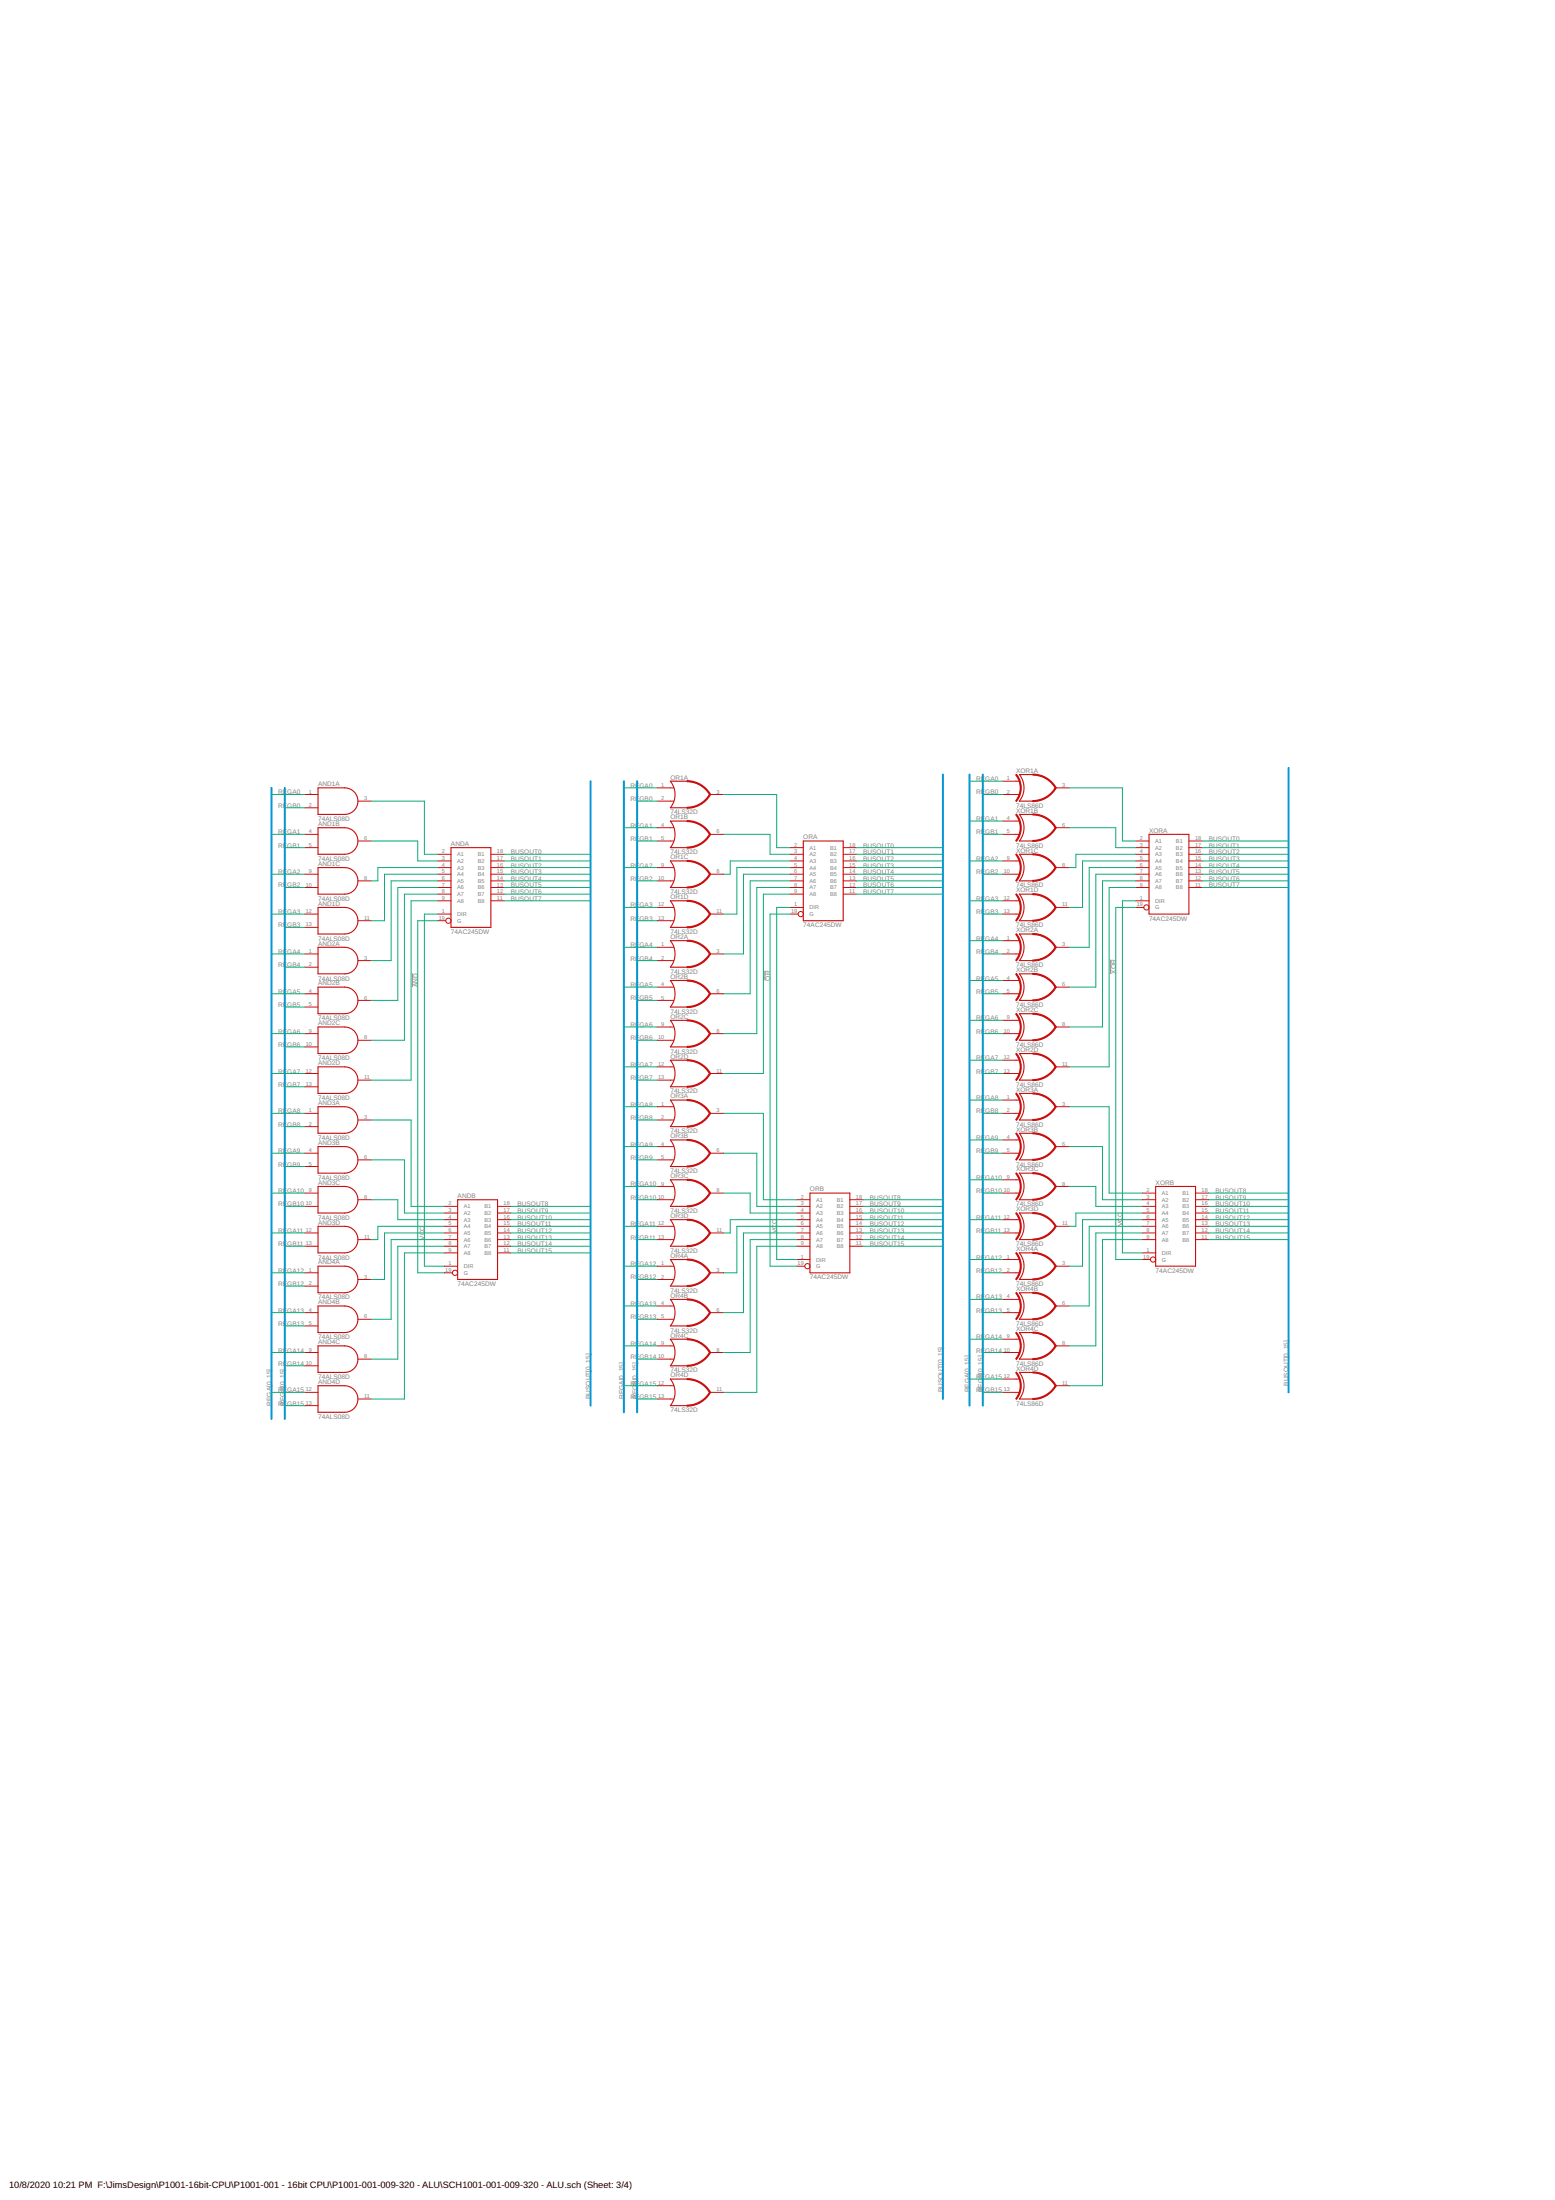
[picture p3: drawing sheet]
<svg xmlns="http://www.w3.org/2000/svg" width="594mm" height="841mm" viewBox="0 0 594 841" stroke-linecap="round" stroke-linejoin="round" font-family="sans-serif">
<path d="M157.6 372.1v5.3M292.2 371.1v3.7M424.3 366.9v5.4" fill="none" stroke="#808080" stroke-width=".38"/>
<g fill="none" stroke="#c90d0c" stroke-width=".42">
<path d="M262.5 298.6h-6.4a8.1 8.1 0 0 1 0 10.2h6.4M394.5 296.1h-5.1a8.1 8.1 0 0 1 0 10.2h5.1M121.5 301.2h10.2a5.1 5.1 0 0 1 5 5.1 5.1 5.1 0 0 1-5 5h-10.2zM121.5 316.4h10.2a5.1 5.1 0 0 1 5 5.1 5.1 5.1 0 0 1-5 5.1h-10.2zM262.5 313.9h-6.4a8.1 8.1 0 0 1 0 10.1h6.4M394.5 311.3h-5.1a8.1 8.1 0 0 1 0 10.2h5.1M439 319h15.2v30.4h-15.2zM121.5 331.7h10.2a5.1 5.1 0 0 1 5 5 5.1 5.1 0 0 1-5 5.1h-10.2zM172.3 324h15.2v30.5h-15.2zM262.5 329.1h-6.4a8.1 8.1 0 0 1 0 10.2h6.4M306.9 321.5h15.2v30.5h-15.2zM394.5 326.6h-5.1a8.1 8.1 0 0 1 0 10.1h5.1"/>
<path d="M121.5 346.9h10.2a5.1 5.1 0 0 1 5 5.1 5.1 5.1 0 0 1-5 5.1h-10.2zM262.5 344.4h-6.4a8.1 8.1 0 0 1 0 10.1h6.4M262.5 359.6h-6.4a8.1 8.1 0 0 1 0 10.1h6.4M394.5 341.8h-5.1a8.1 8.1 0 0 1 0 10.2h5.1M394.5 357.1h-5.1a8.1 8.1 0 0 1 0 10.1h5.1M121.5 362.1h10.2a5.1 5.1 0 0 1 5 5.1 5.1 5.1 0 0 1-5 5.1h-10.2zM121.5 377.4h10.2a5.1 5.1 0 0 1 5 5 5.1 5.1 0 0 1-5 5.1h-10.2zM262.5 374.8h-6.4a8.1 8.1 0 0 1 0 10.2h6.4M394.5 372.3h-5.1a8.1 8.1 0 0 1 0 10.1h5.1M121.5 392.6h10.2a5.1 5.1 0 0 1 5 5.1 5.1 5.1 0 0 1-5 5.1h-10.2zM262.5 390.1h-6.4a8.1 8.1 0 0 1 0 10.1h6.4M394.5 387.5h-5.1a8.1 8.1 0 0 1 0 10.2h5.1"/>
<path d="M121.5 407.8h10.2a5.1 5.1 0 0 1 5 5.1 5.1 5.1 0 0 1-5 5.1h-10.2zM262.5 405.3h-6.4a8.1 8.1 0 0 1 0 10.2h6.4M394.5 402.8h-5.1a8.1 8.1 0 0 1 0 10.1h5.1M394.5 418h-5.1a8.1 8.1 0 0 1 0 10.2h5.1M121.5 423.1h10.2a5.1 5.1 0 0 1 5 5.1 5.1 5.1 0 0 1-5 5h-10.2zM121.5 438.3h10.2a5.1 5.1 0 0 1 5 5.1 5.1 5.1 0 0 1-5 5.1h-10.2zM262.5 420.5h-6.4a8.1 8.1 0 0 1 0 10.2h6.4M262.5 435.8h-6.4a8.1 8.1 0 0 1 0 10.1h6.4M394.5 433.2h-5.1a8.1 8.1 0 0 1 0 10.2h5.1M121.5 453.6h10.2a5.1 5.1 0 0 1 5 5 5.1 5.1 0 0 1-5 5.1h-10.2zM174.8 458.6h15.3v30.5h-15.3zM262.5 451h-6.4a8.1 8.1 0 0 1 0 10.2h6.4"/>
<path d="M309.4 456.1h15.3v30.5h-15.3zM394.5 448.5h-5.1a8.1 8.1 0 0 1 0 10.1h5.1M441.5 453.6h15.3v30.4h-15.3zM121.5 468.8h10.2a5.1 5.1 0 0 1 5 5.1 5.1 5.1 0 0 1-5 5.1h-10.2zM262.5 466.3h-6.4a8.1 8.1 0 0 1 0 10.1h6.4M394.5 463.7h-5.1a8.1 8.1 0 0 1 0 10.2h5.1M394.5 479h-5.1a8.1 8.1 0 0 1 0 10.1h5.1M121.5 484h10.2a5.1 5.1 0 0 1 5 5.1 5.1 5.1 0 0 1-5 5.1h-10.2zM121.5 499.3h10.2a5.1 5.1 0 0 1 5 5 5.1 5.1 0 0 1-5 5.1h-10.2zM262.5 481.5h-6.4a8.1 8.1 0 0 1 0 10.2h6.4M262.5 496.7h-6.4a8.1 8.1 0 0 1 0 10.2h6.4M394.5 494.2h-5.1a8.1 8.1 0 0 1 0 10.1h5.1"/>
<path d="M121.5 514.5h10.2a5.1 5.1 0 0 1 5 5.1 5.1 5.1 0 0 1-5 5.1h-10.2zM262.5 512h-6.4a8.1 8.1 0 0 1 0 10.1h6.4M394.5 509.4h-5.1a8.1 8.1 0 0 1 0 10.2h5.1M121.5 529.7h10.2a5.1 5.1 0 0 1 5 5.1 5.1 5.1 0 0 1-5 5.1h-10.2zM262.5 527.2h-6.4a8.1 8.1 0 0 1 0 10.2h6.4M394.5 524.7h-5.1a8.1 8.1 0 0 1 0 10.1h5.1"/>
</g>
<g fill="none" stroke="#c90d0c" stroke-width=".38">
<path d="M383.1 298.6h6.3M116.4 303.7h5.1M116.4 308.8h5.1M116.4 319h5.1M136.7 306.3h5.1M251 306.3h6.4M251 301.2h6.4M251 316.4h6.4M271.4 303.7h5M271.4 319h5M383.1 303.7h6.3M383.1 319h6.3"/>
<path d="M383.1 313.9h6.3M403.4 301.2h5.1M403.4 316.4h5.1M116.4 324h5.1M116.4 334.2h5.1M116.4 339.3h5.1M136.7 321.5h5.1M136.7 336.7h5.1M167.2 334.2h5.1M167.2 339.3h5.1M167.2 336.7h5.1M167.2 326.6h5.1"/>
<path d="M167.2 329.1h5.1M167.2 331.7h5.1M187.5 334.2h5.1M187.5 339.3h5.1M187.5 336.7h5.1M187.5 326.6h5.1M187.5 329.1h5.1M187.5 331.7h5.1M251 321.5h6.4M251 336.7h6.4M251 331.7h6.4M271.4 334.2h5"/>
<path d="M301.8 324h5.1M301.8 334.2h5.1M301.8 339.3h5.1M301.8 336.7h5.1M301.8 326.6h5.1M301.8 329.1h5.1M301.8 331.7h5.1M322.1 324h5.1M322.1 334.2h5.1M322.1 339.3h5.1M322.1 336.7h5.1M322.1 326.6h5.1"/>
<path d="M322.1 329.1h5.1M322.1 331.7h5.1M383.1 334.2h6.3M383.1 329.1h6.3M403.4 331.7h5.1M433.9 324h5.1M433.9 321.5h5.1M433.9 334.2h5.1M433.9 339.3h5.1M433.9 336.7h5.1M433.9 326.6h5.1M433.9 329.1h5.1"/>
<path d="M433.9 331.7h5.1M454.2 324h5.1M454.2 321.5h5.1M454.2 334.2h5.1M454.2 339.3h5.1M454.2 336.7h5.1M454.2 326.6h5.1M454.2 329.1h5.1M454.2 331.7h5.1M116.4 349.4h5.1M116.4 354.5h5.1M136.7 352h5.1"/>
<path d="M167.2 349.4h5.1M167.2 352h3.1M167.2 341.8h5.1M167.2 344.4h5.1M187.5 341.8h5.1M187.5 344.4h5.1M251 352h6.4M251 346.9h6.4M271.4 349.4h5M301.8 349.4h3.1M301.8 341.8h5.1M301.8 346.9h5.1"/>
<path d="M322.1 341.8h5.1M383.1 349.4h6.3M383.1 344.4h6.3M383.1 359.6h6.3M403.4 346.9h5.1M433.9 344.4h5.1M433.9 346.9h3.1M116.4 364.7h5.1M116.4 369.7h5.1M116.4 379.9h5.1M136.7 367.2h5.1M251 367.2h6.4"/>
<path d="M251 362.1h6.4M251 377.4h6.4M271.4 364.7h5M271.4 379.9h5M383.1 364.7h6.3M383.1 379.9h6.3M383.1 374.8h6.3M403.4 362.1h5.1M403.4 377.4h5.1M116.4 385h5.1M116.4 395.1h5.1M136.7 382.4h5.1"/>
<path d="M136.7 397.7h5.1M251 382.4h6.4M251 397.7h6.4M251 392.6h6.4M271.4 395.1h5M383.1 395.1h6.3M383.1 390.1h6.3M403.4 392.6h5.1M116.4 400.2h5.1M116.4 410.4h5.1M116.4 415.5h5.1M136.7 412.9h5.1"/>
<path d="M251 412.9h6.4M251 407.8h6.4M271.4 410.4h5M383.1 410.4h6.3M383.1 405.3h6.3M403.4 407.8h5.1M116.4 425.6h5.1M116.4 430.7h5.1M136.7 428.2h5.1M251 428.2h6.4M251 423.1h6.4M251 438.3h6.4"/>
<path d="M271.4 425.6h5M383.1 425.6h6.3M383.1 420.5h6.3M383.1 435.8h6.3M403.4 423.1h5.1M403.4 438.3h5.1M116.4 440.9h5.1M116.4 445.9h5.1M116.4 456.1h5.1M136.7 443.4h5.1M136.7 458.6h5.1M251 443.4h6.4"/>
<path d="M251 458.6h6.4M251 453.6h6.4M271.4 440.9h5M271.4 456.1h5M304.4 458.6h5M324.7 458.6h5.1M383.1 440.9h6.3M383.1 456.1h6.3M383.1 451h6.3M403.4 453.6h5.1M436.4 456.1h5.1M436.4 458.6h5.1"/>
<path d="M456.8 456.1h5M456.8 458.6h5M116.4 461.2h5.1M116.4 471.3h5.1M116.4 476.4h5.1M136.7 473.9h5.1M169.8 461.2h5M169.8 471.3h5M169.8 476.4h5M169.8 473.9h5M169.8 463.7h5M169.8 466.3h5"/>
<path d="M169.8 468.8h5M169.8 479h5M190.1 461.2h5.1M190.1 471.3h5.1M190.1 476.4h5.1M190.1 473.9h5.1M190.1 463.7h5.1M190.1 466.3h5.1M190.1 468.8h5.1M190.1 479h5.1M251 473.9h6.4M251 468.8h6.4"/>
<path d="M271.4 471.3h5M304.4 461.2h5M304.4 471.3h5M304.4 476.4h5M304.4 473.9h5M304.4 463.7h5M304.4 466.3h5M304.4 468.8h5M324.7 461.2h5.1M324.7 471.3h5.1M324.7 476.4h5.1M324.7 473.9h5.1"/>
<path d="M324.7 463.7h5.1M324.7 466.3h5.1M324.7 468.8h5.1M383.1 471.3h6.3M383.1 466.3h6.3M403.4 468.8h5.1M436.4 461.2h5.1M436.4 471.3h5.1M436.4 473.9h5.1M436.4 463.7h5.1M436.4 466.3h5.1M436.4 468.8h5.1"/>
<path d="M436.4 479h5.1M456.8 461.2h5M456.8 471.3h5M456.8 473.9h5M456.8 463.7h5M456.8 466.3h5M456.8 468.8h5M116.4 486.6h5.1M116.4 491.7h5.1M136.7 489.1h5.1M169.8 486.6h3M169.8 484h5"/>
<path d="M251 489.1h6.4M251 484h6.4M251 499.3h6.4M271.4 486.6h5M304.4 484h3.1M304.4 481.5h5M383.1 486.6h6.3M383.1 481.5h6.3M383.1 496.7h6.3M403.4 484h5.1M403.4 499.3h5.1M436.4 481.5h3.1"/>
<path d="M116.4 501.8h5.1M116.4 506.9h5.1M116.4 517h5.1M136.7 504.3h5.1M136.7 519.6h5.1M251 504.3h6.4M251 519.6h6.4M251 514.5h6.4M271.4 501.8h5M271.4 517h5M383.1 501.8h6.3M383.1 517h6.3"/>
<path d="M383.1 512h6.3M403.4 514.5h5.1M116.4 522.1h5.1M116.4 532.3h5.1M116.4 537.4h5.1M136.7 534.8h5.1M251 534.8h6.4M251 529.7h6.4M271.4 532.3h5M383.1 532.3h6.3M383.1 527.2h6.3M403.4 529.7h5.1"/>
<circle cx="171.3" cy="352" r=".99"/>
<circle cx="305.9" cy="349.4" r=".99"/>
<circle cx="438" cy="346.9" r=".99"/>
<circle cx="173.8" cy="486.6" r=".99"/>
<circle cx="308.5" cy="484" r=".99"/>
<circle cx="440.5" cy="481.5" r=".99"/>
</g>
<g fill="#c90d0c" stroke="#c90d0c" stroke-width=".38">
<path d="M262.5 308.6a10 10 0 0 0 8.6-5l.3 .2a10.2 10.2 0 0 1-8.9 5.2z" fill-rule="evenodd"/>
<path d="M262.5 298.4a10.3 10.3 0 0 1 8.9 5.3l-.3 .2a10 10 0 0 0-8.6-5z" fill-rule="evenodd"/>
<path d="M262.5 323.8a10 10 0 0 0 8.6-5l.3 .2a10.2 10.2 0 0 1-8.9 5.2z" fill-rule="evenodd"/>
<path d="M262.5 313.7a10.3 10.3 0 0 1 8.9 5.2l-.3 .2a10 10 0 0 0-8.6-5z" fill-rule="evenodd"/>
<path d="M262.5 339.1a10 10 0 0 0 8.6-5l.3 .1a10.2 10.2 0 0 1-8.9 5.3z" fill-rule="evenodd"/>
<path d="M262.5 328.9a10.2 10.2 0 0 1 8.9 5.2l-.3 .2a10 10 0 0 0-8.6-5z" fill-rule="evenodd"/>
<path d="M262.5 354.3a9.9 9.9 0 0 0 8.6-5l.3 .2a10.4 10.4 0 0 1-8.9 5.2z" fill-rule="evenodd"/>
<path d="M262.5 344.2a10.2 10.2 0 0 1 8.9 5.2l-.3 .2a10 10 0 0 0-8.6-5z" fill-rule="evenodd"/>
<path d="M262.5 369.5a10 10 0 0 0 8.6-5l.3 .2a10.4 10.4 0 0 1-8.9 5.3z" fill-rule="evenodd"/>
<path d="M262.5 359.4a10.2 10.2 0 0 1 8.9 5.2l-.3 .2a10 10 0 0 0-8.6-5z" fill-rule="evenodd"/>
<path d="M262.5 384.8a10 10 0 0 0 8.6-5l.3 .2a10.3 10.3 0 0 1-8.9 5.2z" fill-rule="evenodd"/>
<path d="M262.5 374.6a10.3 10.3 0 0 1 8.9 5.3l-.3 .2a9.9 9.9 0 0 0-8.6-5z" fill-rule="evenodd"/>
<path d="M262.5 400a10 10 0 0 0 8.6-5l.3 .2a10.3 10.3 0 0 1-8.9 5.2z" fill-rule="evenodd"/>
<path d="M262.5 389.9a10.3 10.3 0 0 1 8.9 5.2l-.3 .2a9.9 9.9 0 0 0-8.6-5z" fill-rule="evenodd"/>
<path d="M262.5 415.2a10 10 0 0 0 8.6-5l.3 .2a10.3 10.3 0 0 1-8.9 5.2z" fill-rule="evenodd"/>
<path d="M262.5 405.1a10.3 10.3 0 0 1 8.9 5.2l-.3 .2a10 10 0 0 0-8.6-5z" fill-rule="evenodd"/>
<path d="M262.5 430.5a10 10 0 0 0 8.6-5l.3 .2a10.2 10.2 0 0 1-8.9 5.2z" fill-rule="evenodd"/>
<path d="M262.5 420.3a10.3 10.3 0 0 1 8.9 5.3l-.3 .2a10 10 0 0 0-8.6-5z" fill-rule="evenodd"/>
<path d="M262.5 445.7a10 10 0 0 0 8.6-5l.3 .2a10.2 10.2 0 0 1-8.9 5.2z" fill-rule="evenodd"/>
<path d="M262.5 435.6a10.3 10.3 0 0 1 8.9 5.2l-.3 .2a10 10 0 0 0-8.6-5z" fill-rule="evenodd"/>
<path d="M262.5 461a10 10 0 0 0 8.6-5l.3 .1a10.2 10.2 0 0 1-8.9 5.3z" fill-rule="evenodd"/>
<path d="M262.5 450.8a10.2 10.2 0 0 1 8.9 5.2l-.3 .2a10 10 0 0 0-8.6-5z" fill-rule="evenodd"/>
<path d="M262.5 476.2a9.9 9.9 0 0 0 8.6-5l.3 .2a10.4 10.4 0 0 1-8.9 5.2z" fill-rule="evenodd"/>
<path d="M262.5 466.1a10.2 10.2 0 0 1 8.9 5.2l-.3 .2a10 10 0 0 0-8.6-5z" fill-rule="evenodd"/>
<path d="M262.5 491.4a9.9 9.9 0 0 0 8.6-5l.3 .2a10.4 10.4 0 0 1-8.9 5.2z" fill-rule="evenodd"/>
<path d="M262.5 481.3a10.2 10.2 0 0 1 8.9 5.2l-.3 .2a10 10 0 0 0-8.6-5z" fill-rule="evenodd"/>
<path d="M262.5 506.7a10 10 0 0 0 8.6-5.1l.3 .3a10.3 10.3 0 0 1-8.9 5.2z" fill-rule="evenodd"/>
<path d="M262.5 496.5a10.3 10.3 0 0 1 8.9 5.3l-.3 .2a9.9 9.9 0 0 0-8.6-5z" fill-rule="evenodd"/>
<path d="M262.5 521.9a10 10 0 0 0 8.6-5l.3 .2a10.3 10.3 0 0 1-8.9 5.2z" fill-rule="evenodd"/>
<path d="M262.5 511.8a10.3 10.3 0 0 1 8.9 5.2l-.3 .2a9.9 9.9 0 0 0-8.6-5z" fill-rule="evenodd"/>
<path d="M262.5 537.1a10 10 0 0 0 8.6-5l.3 .2a10.3 10.3 0 0 1-8.9 5.2z" fill-rule="evenodd"/>
<path d="M262.5 527a10.3 10.3 0 0 1 8.9 5.2l-.3 .2a10 10 0 0 0-8.6-5z" fill-rule="evenodd"/>
<path d="M394.5 306a10 10 0 0 0 8.7-5l.3 .2a10.2 10.2 0 0 1-9 5.3z" fill-rule="evenodd"/>
<path d="M394.5 295.9a10.3 10.3 0 0 1 9 5.2l-.3 .2a10 10 0 0 0-8.7-5z" fill-rule="evenodd"/>
<path d="M388 296.2l.3-.2a8.3 8.3 0 0 1 0 10.4l-.3-.3a7.9 7.9 0 0 0 0-9.9z" fill-rule="evenodd"/>
<path d="M394.5 321.3a10 10 0 0 0 8.7-5l.3 .2a10.2 10.2 0 0 1-9 5.2z" fill-rule="evenodd"/>
<path d="M394.5 311.1a10.3 10.3 0 0 1 9 5.3l-.3 .2a10 10 0 0 0-8.7-5z" fill-rule="evenodd"/>
<path d="M388 311.5l.3-.3a8.3 8.3 0 0 1 0 10.4l-.3-.2a7.9 7.9 0 0 0 0-9.9z" fill-rule="evenodd"/>
<path d="M394.5 336.5a10 10 0 0 0 8.7-5l.3 .2a10.2 10.2 0 0 1-9 5.2z" fill-rule="evenodd"/>
<path d="M394.5 326.4a10.2 10.2 0 0 1 9 5.2l-.3 .2a10 10 0 0 0-8.7-5z" fill-rule="evenodd"/>
<path d="M388 326.7l.3-.2a8.3 8.3 0 0 1 0 10.4l-.3-.3a7.9 7.9 0 0 0 0-9.9z" fill-rule="evenodd"/>
<path d="M394.5 351.7a9.9 9.9 0 0 0 8.7-4.9l.3 .1a10.4 10.4 0 0 1-9 5.3z" fill-rule="evenodd"/>
<path d="M394.5 341.6a10.2 10.2 0 0 1 9 5.2l-.3 .2a10 10 0 0 0-8.7-5z" fill-rule="evenodd"/>
<path d="M388 341.9l.3-.2a8.3 8.3 0 0 1 0 10.4l-.3-.2a7.9 7.9 0 0 0 0-10z" fill-rule="evenodd"/>
<path d="M394.5 367a9.9 9.9 0 0 0 8.7-5l.3 .2a10.4 10.4 0 0 1-9 5.2z" fill-rule="evenodd"/>
<path d="M394.5 356.9a10.2 10.2 0 0 1 9 5.2l-.3 .2a10 10 0 0 0-8.7-5z" fill-rule="evenodd"/>
<path d="M388 357.2l.3-.3a8.3 8.3 0 0 1 0 10.4l-.3-.2a7.9 7.9 0 0 0 0-9.9z" fill-rule="evenodd"/>
<path d="M394.5 382.2a10 10 0 0 0 8.7-5l.3 .2a10.3 10.3 0 0 1-9 5.2z" fill-rule="evenodd"/>
<path d="M394.5 372.1a10.3 10.3 0 0 1 9 5.2l-.3 .2a9.9 9.9 0 0 0-8.7-5z" fill-rule="evenodd"/>
<path d="M388 372.4l.3-.2a8.3 8.3 0 0 1 0 10.4l-.3-.3a7.9 7.9 0 0 0 0-9.9z" fill-rule="evenodd"/>
<path d="M394.5 397.5a10 10 0 0 0 8.7-5l.3 .2a10.3 10.3 0 0 1-9 5.2z" fill-rule="evenodd"/>
<path d="M394.5 387.3a10.3 10.3 0 0 1 9 5.3l-.3 .1a9.9 9.9 0 0 0-8.7-4.9z" fill-rule="evenodd"/>
<path d="M388 387.6l.3-.2a8.3 8.3 0 0 1 0 10.4l-.3-.2a7.9 7.9 0 0 0 0-10z" fill-rule="evenodd"/>
<path d="M394.5 412.7a10 10 0 0 0 8.7-5l.3 .2a10.3 10.3 0 0 1-9 5.2z" fill-rule="evenodd"/>
<path d="M394.5 402.6a10.3 10.3 0 0 1 9 5.2l-.3 .2a10 10 0 0 0-8.7-5z" fill-rule="evenodd"/>
<path d="M388 402.9l.3-.3a8.3 8.3 0 0 1 0 10.4l-.3-.2a7.9 7.9 0 0 0 0-9.9z" fill-rule="evenodd"/>
<path d="M394.5 427.9a10 10 0 0 0 8.7-5l.3 .2a10.2 10.2 0 0 1-9 5.2z" fill-rule="evenodd"/>
<path d="M394.5 417.8a10.3 10.3 0 0 1 9 5.2l-.3 .2a10 10 0 0 0-8.7-5z" fill-rule="evenodd"/>
<path d="M388 418.1l.3-.2a8.3 8.3 0 0 1 0 10.4l-.3-.3a7.9 7.9 0 0 0 0-9.9z" fill-rule="evenodd"/>
<path d="M394.5 443.2a10 10 0 0 0 8.7-5l.3 .2a10.2 10.2 0 0 1-9 5.2z" fill-rule="evenodd"/>
<path d="M394.5 433a10.3 10.3 0 0 1 9 5.3l-.3 .2a10 10 0 0 0-8.7-5z" fill-rule="evenodd"/>
<path d="M388 433.4l.3-.3a8.3 8.3 0 0 1 0 10.4l-.3-.2a7.9 7.9 0 0 0 0-9.9z" fill-rule="evenodd"/>
<path d="M394.5 458.4a10 10 0 0 0 8.7-5l.3 .2a10.2 10.2 0 0 1-9 5.2z" fill-rule="evenodd"/>
<path d="M394.5 448.3a10.3 10.3 0 0 1 9 5.2l-.3 .2a10 10 0 0 0-8.7-5z" fill-rule="evenodd"/>
<path d="M388 448.6l.3-.2a8.3 8.3 0 0 1 0 10.4l-.3-.3a7.9 7.9 0 0 0 0-9.9z" fill-rule="evenodd"/>
<path d="M394.5 473.7a10 10 0 0 0 8.7-5l.3 .1a10.2 10.2 0 0 1-9 5.3z" fill-rule="evenodd"/>
<path d="M394.5 463.5a10.2 10.2 0 0 1 9 5.2l-.3 .2a10 10 0 0 0-8.7-5z" fill-rule="evenodd"/>
<path d="M388 463.8l.3-.2a8.3 8.3 0 0 1 0 10.4l-.3-.2a7.9 7.9 0 0 0 0-10z" fill-rule="evenodd"/>
<path d="M394.5 488.9a9.9 9.9 0 0 0 8.7-5l.3 .2a10.4 10.4 0 0 1-9 5.2z" fill-rule="evenodd"/>
<path d="M394.5 478.8a10.2 10.2 0 0 1 9 5.2l-.3 .2a10 10 0 0 0-8.7-5z" fill-rule="evenodd"/>
<path d="M388 479.1l.3-.3a8.3 8.3 0 0 1 0 10.4l-.3-.2a7.9 7.9 0 0 0 0-9.9z" fill-rule="evenodd"/>
<path d="M394.5 504.1a10 10 0 0 0 8.7-5l.3 .2a10.3 10.3 0 0 1-9 5.2z" fill-rule="evenodd"/>
<path d="M394.5 494a10.2 10.2 0 0 1 9 5.2l-.3 .2a10 10 0 0 0-8.7-5z" fill-rule="evenodd"/>
<path d="M388 494.3l.3-.2a8.3 8.3 0 0 1 0 10.4l-.3-.3a7.9 7.9 0 0 0 0-9.9z" fill-rule="evenodd"/>
<path d="M394.5 519.4a10 10 0 0 0 8.7-5.1l.3 .3a10.3 10.3 0 0 1-9 5.2z" fill-rule="evenodd"/>
<path d="M394.5 509.2a10.3 10.3 0 0 1 9 5.3l-.3 .2a9.9 9.9 0 0 0-8.7-5z" fill-rule="evenodd"/>
<path d="M388 509.5l.3-.2a8.3 8.3 0 0 1 0 10.4l-.3-.2a7.9 7.9 0 0 0 0-10z" fill-rule="evenodd"/>
<path d="M394.5 534.6a10 10 0 0 0 8.7-5l.3 .2a10.3 10.3 0 0 1-9 5.2z" fill-rule="evenodd"/>
<path d="M394.5 524.5a10.3 10.3 0 0 1 9 5.2l-.3 .2a10 10 0 0 0-8.7-5z" fill-rule="evenodd"/>
<path d="M388 524.8l.3-.3a8.3 8.3 0 0 1 0 10.4l-.3-.2a7.9 7.9 0 0 0 0-9.9z" fill-rule="evenodd"/>
</g>
<path d="M225.6 298.6v238.8M238.3 298.6v241.3M243.4 298.6v241.3M360.2 296.1v238.7M370.4 296.1v241.3M375.5 296.1v241.3M492.3 293.6v238.7M103.7 301.2v241.2M108.8 301.2v241.2" fill="none" stroke="#0696d7" stroke-width=".76"/>
<g fill="none" stroke="#0dab76" stroke-width=".38">
<path d="M370.4 298.6h12.7M103.7 303.7h12.7M103.7 319h12.7M108.8 308.8h7.6M141.8 306.3h20.3v20.3h5.1M238.3 301.2h12.7M238.3 316.4h12.7M243.4 306.3h7.6M276.4 303.7h20.3v20.3h5.1M276.4 319h17.8v7.6h7.6M370.4 313.9h12.7M375.5 303.7h7.6"/>
<path d="M375.5 319h7.6M408.5 301.2h20.3v20.3h5.1M408.5 316.4h17.8v7.6h7.6M103.7 334.2h12.7M108.8 324h7.6M108.8 339.3h7.6M141.8 321.5h17.8v7.6h7.6M167.2 334.2h-20.3v17.8h-5.1M167.2 331.7h-22.8v5h-2.6M167.2 339.3h-15.2v43.1h-10.2M167.2 336.7h-17.8v30.5h-7.6M192.6 334.2h33"/>
<path d="M192.6 331.7h33M192.6 329.1h33M192.6 339.3h33M192.6 336.7h33M192.6 326.6h33M238.3 331.7h12.7M243.4 321.5h7.6M243.4 336.7h7.6M301.8 329.1h-22.8v5.1h-2.6M301.8 334.2h-17.7v30.5h-7.7M301.8 331.7h-20.3v17.7h-5.1M301.8 339.3h-12.7v55.8h-12.7"/>
<path d="M301.8 336.7h-15.2v43.2h-10.2M327.2 324h33M327.2 334.2h33M327.2 331.7h33M327.2 329.1h33M327.2 339.3h33M327.2 336.7h33M327.2 326.6h33M370.4 329.1h12.7M375.5 334.2h7.6M433.9 334.2h-15.2v43.2h-10.2M433.9 326.6h-22.9v5.1h-2.5"/>
<path d="M433.9 331.7h-17.8v30.4h-7.6M433.9 329.1h-20.3v17.8h-5.1M433.9 339.3h-10.2v68.5h-15.2M433.9 336.7h-12.7v55.9h-12.7M459.3 324h33M459.3 321.5h33M459.3 334.2h33M459.3 331.7h33M459.3 329.1h33M459.3 339.3h33M459.3 336.7h33M459.3 326.6h33"/>
<path d="M103.7 349.4h12.7M108.8 354.5h7.6M167.2 349.4h-5.1v134.6h7.7M167.2 344.4h-10.1v68.5h-15.3M167.2 352h-7.6v134.6h10.2M167.2 341.8h-12.7v55.9h-12.7M192.6 344.4h33M192.6 341.8h33M238.3 346.9h12.7M243.4 352h7.6M301.8 349.4h-7.6v134.6h10.2M301.8 346.9h-5.1v134.6h7.7"/>
<path d="M301.8 341.8h-10.1v68.6h-15.3M327.2 341.8h33M370.4 344.4h12.7M370.4 359.6h12.7M375.5 349.4h7.6M433.9 346.9h-7.6v134.6h10.1M433.9 344.4h-5.1v134.6h7.6M103.7 364.7h12.7M103.7 379.9h12.7M108.8 369.7h7.6M238.3 362.1h12.7M238.3 377.4h12.7"/>
<path d="M243.4 367.2h7.6M370.4 374.8h12.7M375.5 364.7h7.6M375.5 379.9h7.6M103.7 395.1h12.7M108.8 385h7.6M238.3 392.6h12.7M243.4 382.4h7.6M243.4 397.7h7.6M370.4 390.1h12.7M375.5 395.1h7.6M103.7 410.4h12.7"/>
<path d="M108.8 400.2h7.6M108.8 415.5h7.6M238.3 407.8h12.7M243.4 412.9h7.6M370.4 405.3h12.7M375.5 410.4h7.6M103.7 425.6h12.7M108.8 430.7h7.6M141.8 428.2h15.3v33h12.7M238.3 423.1h12.7M238.3 438.3h12.7M243.4 428.2h7.6"/>
<path d="M276.4 425.6h15.3v33h12.7M370.4 420.5h12.7M370.4 435.8h12.7M375.5 425.6h7.6M408.5 423.1h15.2v33h12.7M408.5 438.3h12.7v20.3h15.2M103.7 440.9h12.7M103.7 456.1h12.7M108.8 445.9h7.6M141.8 443.4h12.7v20.3h15.3M141.8 458.6h10.2v7.7h17.8M238.3 453.6h12.7"/>
<path d="M243.4 443.4h7.6M243.4 458.6h7.6M276.4 440.9h12.7v20.3h15.3M276.4 456.1h10.2v7.6h17.8M329.8 458.6h30.4M370.4 451h12.7M375.5 440.9h7.6M375.5 456.1h7.6M408.5 453.6h10.2v7.6h17.7M461.8 456.1h30.5M461.8 458.6h30.5M103.7 471.3h12.7"/>
<path d="M108.8 461.2h7.6M108.8 476.4h7.6M169.8 471.3h-22.9v17.8h-5.1M169.8 468.8h-25.4v5.1h-2.6M169.8 476.4h-17.8v43.2h-10.2M169.8 473.9h-20.4v30.4h-7.6M169.8 479h-15.3v55.8h-12.7M195.2 461.2h30.4M195.2 471.3h30.4M195.2 468.8h30.4M195.2 466.3h30.4M195.2 476.4h30.4"/>
<path d="M195.2 473.9h30.4M195.2 479h30.4M195.2 463.7h30.4M238.3 468.8h12.7M243.4 473.9h7.6M304.4 466.3h-25.4v5h-2.6M304.4 471.3h-20.3v30.5h-7.7M304.4 468.8h-22.9v17.8h-5.1M304.4 476.4h-15.3v55.9h-12.7M304.4 473.9h-17.8v43.1h-10.2M329.8 461.2h30.4M329.8 471.3h30.4"/>
<path d="M329.8 468.8h30.4M329.8 466.3h30.4M329.8 476.4h30.4M329.8 473.9h30.4M329.8 463.7h30.4M370.4 466.3h12.7M375.5 471.3h7.6M436.4 471.3h-17.7v43.2h-10.2M436.4 463.7h-25.4v5.1h-2.5M436.4 468.8h-20.3v30.5h-7.6M436.4 466.3h-22.8v17.7h-5.1M436.4 473.9h-15.2v55.8h-12.7"/>
<path d="M461.8 461.2h30.5M461.8 471.3h30.5M461.8 468.8h30.5M461.8 466.3h30.5M461.8 473.9h30.5M461.8 463.7h30.5M103.7 486.6h12.7M108.8 491.7h7.6M238.3 484h12.7M238.3 499.3h12.7M243.4 489.1h7.6M370.4 481.5h12.7"/>
<path d="M370.4 496.7h12.7M375.5 486.6h7.6M103.7 501.8h12.7M103.7 517h12.7M108.8 506.9h7.6M238.3 514.5h12.7M243.4 504.3h7.6M243.4 519.6h7.6M370.4 512h12.7M375.5 501.8h7.6M375.5 517h7.6M103.7 532.3h12.7"/>
<path d="M108.8 522.1h7.6M108.8 537.4h7.6M238.3 529.7h12.7M243.4 534.8h7.6M370.4 527.2h12.7M375.5 532.3h7.6"/>
</g>
<g font-size="3.5">
<text x="3.5" y="836.5">10/8/2020</text>
<text x="20.2" y="836.5">10:21 PM F:\JimsDesign\P1001-16bit-CPU\P1001-001 - 16bit CPU\P1001-001-009-320 - ALU\SCH1001-001-009-320 - ALU.sch (Sheet: 3/4)</text>
</g>
<g font-size="2.5" fill="#808080">
<text x="256.1" y="298">OR1A</text>
<text x="372.9" y="298.6">REGA0</text>
<text x="388.2" y="295.5">XOR1A</text>
<text x="106.3" y="303.7">REGA0</text>
<text x="121.5" y="300.5">AND1A</text>
<text x="240.9" y="301.2">REGA0</text>
<text x="372.9" y="303.7">REGB0</text>
<text x="106.3" y="308.8">REGB0</text>
<text x="240.9" y="306.3">REGB0</text>
<text x="256.1" y="311.3">74LS32D</text>
<text x="388.2" y="308.8">74LS86D</text>
<text x="388.2" y="310.7">XOR1B</text>
<text x="121.5" y="313.9">74ALS08D</text>
<text x="121.5" y="315.8">AND1B</text>
<text x="240.9" y="316.4">REGA1</text>
<text x="256.1" y="313.2">OR1B</text>
<text x="372.9" y="313.9">REGA1</text>
<text x="106.3" y="319">REGA1</text>
<text x="172.3" y="323.4">ANDA</text>
<text x="240.9" y="321.5">REGB1</text>
<text x="306.9" y="320.9">ORA</text>
<text x="372.9" y="319">REGB1</text>
<text x="439" y="318.3">XORA</text>
<text x="461.8" y="321.5">BUSOUT0</text>
<text x="106.3" y="324">REGB1</text>
<text x="121.5" y="329.1">74ALS08D</text>
<text x="195.2" y="326.6">BUSOUT0</text>
<text x="195.2" y="329.1">BUSOUT1</text>
<text x="256.1" y="326.6">74LS32D</text>
<text x="256.1" y="328.5">OR1C</text>
<text x="329.8" y="324">BUSOUT0</text>
<text x="329.8" y="326.6">BUSOUT1</text>
<text x="329.8" y="329.1">BUSOUT2</text>
<text x="372.9" y="329.1">REGA2</text>
<text x="388.2" y="324">74LS86D</text>
<text x="388.2" y="325.9">XOR1C</text>
<text x="461.8" y="324">BUSOUT1</text>
<text x="461.8" y="326.6">BUSOUT2</text>
<text x="461.8" y="329.1">BUSOUT3</text>
<text x="106.3" y="334.2">REGA2</text>
<text x="121.5" y="331">AND1C</text>
<text x="195.2" y="331.7">BUSOUT2</text>
<text x="195.2" y="334.2">BUSOUT3</text>
<text x="240.9" y="331.7">REGA2</text>
<text x="329.8" y="331.7">BUSOUT3</text>
<text x="329.8" y="334.2">BUSOUT4</text>
<text x="372.9" y="334.2">REGB2</text>
<text x="461.8" y="331.7">BUSOUT4</text>
<text x="461.8" y="334.2">BUSOUT5</text>
<text x="106.3" y="339.3">REGB2</text>
<text x="195.2" y="336.7">BUSOUT4</text>
<text x="195.2" y="339.3">BUSOUT5</text>
<text x="195.2" y="341.8">BUSOUT6</text>
<text x="240.9" y="336.7">REGB2</text>
<text x="256.1" y="341.8">74LS32D</text>
<text x="329.8" y="336.7">BUSOUT5</text>
<text x="329.8" y="339.3">BUSOUT6</text>
<text x="329.8" y="341.8">BUSOUT7</text>
<text x="388.2" y="339.3">74LS86D</text>
<text x="388.2" y="341.2">XOR1D</text>
<text x="461.8" y="336.7">BUSOUT6</text>
<text x="461.8" y="339.3">BUSOUT7</text>
<text x="121.5" y="344.4">74ALS08D</text>
<text x="121.5" y="346.3">AND1D</text>
<text x="195.2" y="344.4">BUSOUT7</text>
<text x="240.9" y="346.9">REGA3</text>
<text x="256.1" y="343.7">OR1D</text>
<text x="372.9" y="344.4">REGA3</text>
<text x="106.3" y="349.4">REGA3</text>
<text x="240.9" y="352">REGB3</text>
<text x="372.9" y="349.4">REGB3</text>
<text x="439" y="352">74AC245DW</text>
<text x="106.3" y="354.5">REGB3</text>
<text x="121.5" y="359.6">74ALS08D</text>
<text x="172.3" y="357.1">74AC245DW</text>
<text x="256.1" y="357.1">74LS32D</text>
<text x="256.1" y="359">OR2A</text>
<text x="306.9" y="354.5">74AC245DW</text>
<text x="372.9" y="359.6">REGA4</text>
<text x="388.2" y="354.5">74LS86D</text>
<text x="388.2" y="356.4">XOR2A</text>
<text x="106.3" y="364.7">REGA4</text>
<text x="121.5" y="361.5">AND2A</text>
<text x="240.9" y="362.1">REGA4</text>
<text x="372.9" y="364.7">REGB4</text>
<text x="106.3" y="369.7">REGB4</text>
<text x="240.9" y="367.2">REGB4</text>
<text x="388.2" y="369.7">74LS86D</text>
<text x="388.2" y="371.7">XOR2B</text>
<text x="121.5" y="374.8">74ALS08D</text>
<text x="121.5" y="376.7">AND2B</text>
<text x="159.6" y="377.4" transform="rotate(-90 159.6 377.4)">AND</text>
<text x="240.9" y="377.4">REGA5</text>
<text x="256.1" y="372.3">74LS32D</text>
<text x="256.1" y="374.2">OR2B</text>
<text x="294.2" y="374.8" transform="rotate(-90 294.2 374.8)">OR</text>
<text x="372.9" y="374.8">REGA5</text>
<text x="426.3" y="372.3" transform="rotate(-90 426.3 372.3)">XOR</text>
<text x="106.3" y="379.9">REGA5</text>
<text x="240.9" y="382.4">REGB5</text>
<text x="372.9" y="379.9">REGB5</text>
<text x="106.3" y="385">REGB5</text>
<text x="256.1" y="387.5">74LS32D</text>
<text x="256.1" y="389.4">OR2C</text>
<text x="388.2" y="385">74LS86D</text>
<text x="388.2" y="386.9">XOR2C</text>
<text x="106.3" y="395.1">REGA6</text>
<text x="121.5" y="390.1">74ALS08D</text>
<text x="121.5" y="392">AND2C</text>
<text x="240.9" y="392.6">REGA6</text>
<text x="372.9" y="390.1">REGA6</text>
<text x="372.9" y="395.1">REGB6</text>
<text x="106.3" y="400.2">REGB6</text>
<text x="240.9" y="397.7">REGB6</text>
<text x="388.2" y="400.2">74LS86D</text>
<text x="121.5" y="405.3">74ALS08D</text>
<text x="121.5" y="407.2">AND2D</text>
<text x="240.9" y="407.8">REGA7</text>
<text x="256.1" y="402.8">74LS32D</text>
<text x="256.1" y="404.7">OR2D</text>
<text x="372.9" y="405.3">REGA7</text>
<text x="388.2" y="402.1">XOR2D</text>
<text x="106.3" y="410.4">REGA7</text>
<text x="240.9" y="412.9">REGB7</text>
<text x="372.9" y="410.4">REGB7</text>
<text x="106.3" y="415.5">REGB7</text>
<text x="256.1" y="418">74LS32D</text>
<text x="256.1" y="419.9">OR3A</text>
<text x="388.2" y="415.5">74LS86D</text>
<text x="388.2" y="417.4">XOR3A</text>
<text x="106.3" y="425.6">REGA8</text>
<text x="121.5" y="420.5">74ALS08D</text>
<text x="121.5" y="422.4">AND3A</text>
<text x="240.9" y="423.1">REGA8</text>
<text x="372.9" y="420.5">REGA8</text>
<text x="372.9" y="425.6">REGB8</text>
<text x="106.3" y="430.7">REGB8</text>
<text x="240.9" y="428.2">REGB8</text>
<text x="388.2" y="430.7">74LS86D</text>
<text x="121.5" y="435.8">74ALS08D</text>
<text x="121.5" y="437.7">AND3B</text>
<text x="256.1" y="433.2">74LS32D</text>
<text x="256.1" y="435.1">OR3B</text>
<text x="372.9" y="435.8">REGA9</text>
<text x="388.2" y="432.6">XOR3B</text>
<text x="106.3" y="440.9">REGA9</text>
<text x="240.9" y="438.3">REGA9</text>
<text x="240.9" y="443.4">REGB9</text>
<text x="372.9" y="440.9">REGB9</text>
<text x="106.3" y="445.9">REGB9</text>
<text x="256.1" y="448.5">74LS32D</text>
<text x="388.2" y="445.9">74LS86D</text>
<text x="388.2" y="447.8">XOR3C</text>
<text x="121.5" y="451">74ALS08D</text>
<text x="121.5" y="452.9">AND3C</text>
<text x="240.9" y="453.6">REGA10</text>
<text x="256.1" y="450.4">OR3C</text>
<text x="309.4" y="455.5">ORB</text>
<text x="372.9" y="451">REGA10</text>
<text x="441.5" y="452.9">XORB</text>
<text x="106.3" y="456.1">REGA10</text>
<text x="106.3" y="461.2">REGB10</text>
<text x="174.8" y="458">ANDB</text>
<text x="197.7" y="461.2">BUSOUT8</text>
<text x="240.9" y="458.6">REGB10</text>
<text x="332.3" y="458.6">BUSOUT8</text>
<text x="332.3" y="461.2">BUSOUT9</text>
<text x="372.9" y="456.1">REGB10</text>
<text x="388.2" y="461.2">74LS86D</text>
<text x="464.4" y="456.1">BUSOUT8</text>
<text x="464.4" y="458.6">BUSOUT9</text>
<text x="464.4" y="461.2">BUSOUT10</text>
<text x="121.5" y="466.3">74ALS08D</text>
<text x="197.7" y="463.7">BUSOUT9</text>
<text x="197.7" y="466.3">BUSOUT10</text>
<text x="256.1" y="463.7">74LS32D</text>
<text x="256.1" y="465.6">OR3D</text>
<text x="332.3" y="463.7">BUSOUT10</text>
<text x="332.3" y="466.3">BUSOUT11</text>
<text x="372.9" y="466.3">REGA11</text>
<text x="388.2" y="463.1">XOR3D</text>
<text x="464.4" y="463.7">BUSOUT11</text>
<text x="464.4" y="466.3">BUSOUT12</text>
<text x="106.3" y="471.3">REGA11</text>
<text x="121.5" y="468.2">AND3D</text>
<text x="162.1" y="473.9" transform="rotate(-90 162.1 473.9)">VCC</text>
<text x="197.7" y="468.8">BUSOUT11</text>
<text x="197.7" y="471.3">BUSOUT12</text>
<text x="197.7" y="473.9">BUSOUT13</text>
<text x="240.9" y="468.8">REGA11</text>
<text x="240.9" y="473.9">REGB11</text>
<text x="296.7" y="471.3" transform="rotate(-90 296.7 471.3)">VCC</text>
<text x="332.3" y="468.8">BUSOUT12</text>
<text x="332.3" y="471.3">BUSOUT13</text>
<text x="332.3" y="473.9">BUSOUT14</text>
<text x="372.9" y="471.3">REGB11</text>
<text x="428.8" y="468.8" transform="rotate(-90 428.8 468.8)">VCC</text>
<text x="464.4" y="468.8">BUSOUT13</text>
<text x="464.4" y="471.3">BUSOUT14</text>
<text x="464.4" y="473.9">BUSOUT15</text>
<text x="106.3" y="476.4">REGB11</text>
<text x="197.7" y="476.4">BUSOUT14</text>
<text x="197.7" y="479">BUSOUT15</text>
<text x="256.1" y="479">74LS32D</text>
<text x="332.3" y="476.4">BUSOUT15</text>
<text x="388.2" y="476.4">74LS86D</text>
<text x="388.2" y="478.3">XOR4A</text>
<text x="121.5" y="481.5">74ALS08D</text>
<text x="121.5" y="483.4">AND4A</text>
<text x="240.9" y="484">REGA12</text>
<text x="256.1" y="480.9">OR4A</text>
<text x="372.9" y="481.5">REGA12</text>
<text x="106.3" y="486.6">REGA12</text>
<text x="106.3" y="491.6">REGB12</text>
<text x="174.8" y="491.6">74AC245DW</text>
<text x="240.9" y="489.1">REGB12</text>
<text x="309.4" y="489.1">74AC245DW</text>
<text x="372.9" y="486.6">REGB12</text>
<text x="388.2" y="491.6">74LS86D</text>
<text x="441.5" y="486.6">74AC245DW</text>
<text x="121.5" y="496.7">74ALS08D</text>
<text x="256.1" y="494.2">74LS32D</text>
<text x="256.1" y="496.1">OR4B</text>
<text x="372.9" y="496.7">REGA13</text>
<text x="388.2" y="493.6">XOR4B</text>
<text x="106.3" y="501.8">REGA13</text>
<text x="121.5" y="498.6">AND4B</text>
<text x="240.9" y="499.3">REGA13</text>
<text x="372.9" y="501.8">REGB13</text>
<text x="106.3" y="506.9">REGB13</text>
<text x="240.9" y="504.3">REGB13</text>
<text x="256.1" y="509.4">74LS32D</text>
<text x="388.2" y="506.9">74LS86D</text>
<text x="388.2" y="508.8">XOR4C</text>
<text x="121.5" y="512">74ALS08D</text>
<text x="121.5" y="513.9">AND4C</text>
<text x="240.9" y="514.5">REGA14</text>
<text x="256.1" y="511.3">OR4C</text>
<text x="372.9" y="512">REGA14</text>
<text x="106.3" y="517">REGA14</text>
<text x="240.9" y="519.6">REGB14</text>
<text x="372.9" y="517">REGB14</text>
<text x="106.3" y="522.1">REGB14</text>
<text x="121.5" y="527.2">74ALS08D</text>
<text x="256.1" y="524.7">74LS32D</text>
<text x="256.1" y="526.6">OR4D</text>
<text x="370.4" y="526.9" transform="rotate(-90 370.4 526.9)">A[0..15]</text>
<text x="372.9" y="527.2">REGA15</text>
<text x="375.5" y="526.9" transform="rotate(-90 375.5 526.9)">B[0..15]</text>
<text x="388.2" y="522.1">74LS86D</text>
<text x="388.2" y="524">XOR4D</text>
<text x="103.7" y="531.9" transform="rotate(-90 103.7 531.9)">A[0..15]</text>
<text x="106.3" y="532.3">REGA15</text>
<text x="108.8" y="531.9" transform="rotate(-90 108.8 531.9)">B[0..15]</text>
<text x="121.5" y="529.1">AND4D</text>
<text x="240.9" y="529.7">REGA15</text>
<text x="243.4" y="529.4" transform="rotate(-90 243.4 529.4)">B[0..15]</text>
<text x="360.2" y="532.3" transform="rotate(-90 360.2 532.3)">BUSOUT[0..15]</text>
<text x="370.4" y="532.3" transform="rotate(-90 370.4 532.3)">REG</text>
<text x="372.9" y="532.3">REGB15</text>
<text x="375.5" y="532.3" transform="rotate(-90 375.5 532.3)">REG</text>
<text x="492.3" y="529.7" transform="rotate(-90 492.3 529.7)">BUSOUT[0..15]</text>
<text x="103.7" y="537.4" transform="rotate(-90 103.7 537.4)">REG</text>
<text x="106.3" y="537.4">REGB15</text>
<text x="108.8" y="537.4" transform="rotate(-90 108.8 537.4)">REG</text>
<text x="225.6" y="534.8" transform="rotate(-90 225.6 534.8)">BUSOUT[0..15]</text>
<text x="238.3" y="534.8" transform="rotate(-90 238.3 534.8)">REGA[0..15]</text>
<text x="240.9" y="534.8">REGB15</text>
<text x="243.4" y="534.8" transform="rotate(-90 243.4 534.8)">REG</text>
<text x="256.1" y="539.9">74LS32D</text>
<text x="388.2" y="537.4">74LS86D</text>
<text x="121.5" y="542.4">74ALS08D</text>
</g>
<g font-size="2.1" fill="#808080">
<text x="384.7" y="298.3">1</text>
<text x="118" y="303.4">1</text>
<text x="139.1" y="305.9">3</text>
<text x="252.6" y="300.8">1</text>
<text x="252.6" y="305.9">2</text>
<text x="273.7" y="303.4">3</text>
<text x="384.7" y="303.4">2</text>
<text x="405.8" y="300.8">3</text>
<text x="118" y="308.4">2</text>
<text x="252.6" y="316.1">4</text>
<text x="384.7" y="313.5">4</text>
<text x="405.8" y="316.1">6</text>
<text x="118" y="318.6">4</text>
<text x="118" y="323.7">5</text>
<text x="139.1" y="321.1">6</text>
<text x="252.6" y="321.1">5</text>
<text x="273.7" y="318.6">6</text>
<text x="303.4" y="323.7">2</text>
<text x="324.5" y="323.7">18</text>
<text x="384.7" y="318.6">5</text>
<text x="435.4" y="321.1">2</text>
<text x="435.4" y="323.7">3</text>
<text x="441.3" y="322.3">A1</text>
<text x="449.3" y="322.3">B1</text>
<text x="456.5" y="323.7">17</text>
<text x="456.5" y="321.1">18</text>
<text x="168.8" y="326.2">2</text>
<text x="168.8" y="328.8">3</text>
<text x="174.6" y="327.3">A1</text>
<text x="174.6" y="329.9">A2</text>
<text x="182.6" y="329.9">B2</text>
<text x="182.6" y="327.3">B1</text>
<text x="189.9" y="328.8">17</text>
<text x="189.9" y="326.2">18</text>
<text x="303.4" y="326.2">3</text>
<text x="303.4" y="328.8">4</text>
<text x="309.2" y="324.8">A1</text>
<text x="309.2" y="327.3">A2</text>
<text x="309.2" y="329.9">A3</text>
<text x="317.2" y="329.9">B3</text>
<text x="317.2" y="327.3">B2</text>
<text x="317.2" y="324.8">B1</text>
<text x="324.5" y="328.8">16</text>
<text x="324.5" y="326.2">17</text>
<text x="384.7" y="328.8">9</text>
<text x="435.4" y="326.2">4</text>
<text x="435.4" y="328.8">5</text>
<text x="441.3" y="324.8">A2</text>
<text x="441.3" y="327.3">A3</text>
<text x="441.3" y="329.9">A4</text>
<text x="449.3" y="329.9">B4</text>
<text x="449.3" y="327.3">B3</text>
<text x="449.3" y="324.8">B2</text>
<text x="456.5" y="328.8">15</text>
<text x="456.5" y="326.2">16</text>
<text x="118" y="333.8">9</text>
<text x="168.8" y="331.3">4</text>
<text x="168.8" y="333.8">5</text>
<text x="174.6" y="332.4">A3</text>
<text x="174.6" y="335">A4</text>
<text x="182.6" y="335">B4</text>
<text x="182.6" y="332.4">B3</text>
<text x="189.9" y="333.8">15</text>
<text x="189.9" y="331.3">16</text>
<text x="252.6" y="331.3">9</text>
<text x="273.7" y="333.8">8</text>
<text x="303.4" y="331.3">5</text>
<text x="303.4" y="333.8">6</text>
<text x="309.2" y="332.4">A4</text>
<text x="309.2" y="335">A5</text>
<text x="317.2" y="335">B5</text>
<text x="317.2" y="332.4">B4</text>
<text x="324.5" y="333.8">14</text>
<text x="324.5" y="331.3">15</text>
<text x="383.5" y="333.8">10</text>
<text x="405.8" y="331.3">8</text>
<text x="435.4" y="331.3">6</text>
<text x="435.4" y="333.8">7</text>
<text x="441.3" y="332.4">A5</text>
<text x="441.3" y="335">A6</text>
<text x="449.3" y="335">B6</text>
<text x="449.3" y="332.4">B5</text>
<text x="456.5" y="333.8">13</text>
<text x="456.5" y="331.3">14</text>
<text x="116.8" y="338.9">10</text>
<text x="139.1" y="336.4">8</text>
<text x="168.8" y="336.4">6</text>
<text x="168.8" y="338.9">7</text>
<text x="168.8" y="341.5">8</text>
<text x="174.6" y="337.5">A5</text>
<text x="174.6" y="340">A6</text>
<text x="182.6" y="340">B6</text>
<text x="182.6" y="337.5">B5</text>
<text x="189.9" y="341.5">12</text>
<text x="189.9" y="338.9">13</text>
<text x="189.9" y="336.4">14</text>
<text x="251.4" y="336.4">10</text>
<text x="303.4" y="336.4">7</text>
<text x="303.4" y="338.9">8</text>
<text x="303.4" y="341.5">9</text>
<text x="309.2" y="337.5">A6</text>
<text x="309.2" y="340">A7</text>
<text x="317.2" y="340">B7</text>
<text x="317.2" y="337.5">B6</text>
<text x="324.5" y="341.5">11</text>
<text x="324.5" y="338.9">12</text>
<text x="324.5" y="336.4">13</text>
<text x="435.4" y="336.4">8</text>
<text x="435.4" y="338.9">9</text>
<text x="441.3" y="337.5">A7</text>
<text x="441.3" y="340">A8</text>
<text x="449.3" y="340">B8</text>
<text x="449.3" y="337.5">B7</text>
<text x="456.5" y="338.9">11</text>
<text x="456.5" y="336.4">12</text>
<text x="168.8" y="344">9</text>
<text x="174.6" y="342.6">A7</text>
<text x="174.6" y="345.1">A8</text>
<text x="182.6" y="345.1">B8</text>
<text x="182.6" y="342.6">B7</text>
<text x="189.9" y="344">11</text>
<text x="251.4" y="346.5">12</text>
<text x="303.4" y="346.5">1</text>
<text x="309.2" y="347.7">DIR</text>
<text x="309.2" y="342.6">A8</text>
<text x="317.2" y="342.6">B8</text>
<text x="383.5" y="344">12</text>
<text x="405.8" y="346.5">11</text>
<text x="434.3" y="346.5">19</text>
<text x="435.4" y="344">1</text>
<text x="441.3" y="345.1">DIR</text>
<text x="441.3" y="347.7">G</text>
<text x="116.8" y="349.1">12</text>
<text x="139.1" y="351.6">11</text>
<text x="167.6" y="351.6">19</text>
<text x="168.8" y="349.1">1</text>
<text x="174.6" y="350.2">DIR</text>
<text x="174.6" y="352.7">G</text>
<text x="251.4" y="351.6">13</text>
<text x="273.7" y="349.1">11</text>
<text x="302.2" y="349.1">19</text>
<text x="309.2" y="350.2">G</text>
<text x="383.5" y="349.1">13</text>
<text x="116.8" y="354.2">13</text>
<text x="384.7" y="359.2">1</text>
<text x="118" y="364.3">1</text>
<text x="252.6" y="361.8">1</text>
<text x="273.7" y="364.3">3</text>
<text x="384.7" y="364.3">2</text>
<text x="405.8" y="361.8">3</text>
<text x="118" y="369.4">2</text>
<text x="139.1" y="366.9">3</text>
<text x="252.6" y="366.9">2</text>
<text x="252.6" y="377">4</text>
<text x="384.7" y="374.5">4</text>
<text x="405.8" y="377">6</text>
<text x="118" y="379.6">4</text>
<text x="139.1" y="382.1">6</text>
<text x="252.6" y="382.1">5</text>
<text x="273.7" y="379.6">6</text>
<text x="384.7" y="379.6">5</text>
<text x="118" y="384.6">5</text>
<text x="384.7" y="389.7">9</text>
<text x="118" y="394.8">9</text>
<text x="252.6" y="392.3">9</text>
<text x="273.7" y="394.8">8</text>
<text x="383.5" y="394.8">10</text>
<text x="405.8" y="392.3">8</text>
<text x="116.8" y="399.9">10</text>
<text x="139.1" y="397.3">8</text>
<text x="251.4" y="397.3">10</text>
<text x="251.4" y="407.5">12</text>
<text x="383.5" y="404.9">12</text>
<text x="405.8" y="407.5">11</text>
<text x="116.8" y="410">12</text>
<text x="139.1" y="412.6">11</text>
<text x="251.4" y="412.6">13</text>
<text x="273.7" y="410">11</text>
<text x="383.5" y="410">13</text>
<text x="116.8" y="415.1">13</text>
<text x="118" y="425.3">1</text>
<text x="252.6" y="422.7">1</text>
<text x="273.7" y="425.3">3</text>
<text x="384.7" y="420.2">1</text>
<text x="384.7" y="425.3">2</text>
<text x="405.8" y="422.7">3</text>
<text x="118" y="430.3">2</text>
<text x="139.1" y="427.8">3</text>
<text x="252.6" y="427.8">2</text>
<text x="252.6" y="438">4</text>
<text x="384.7" y="435.4">4</text>
<text x="405.8" y="438">6</text>
<text x="118" y="440.5">4</text>
<text x="139.1" y="443">6</text>
<text x="252.6" y="443">5</text>
<text x="273.7" y="440.5">6</text>
<text x="384.7" y="440.5">5</text>
<text x="118" y="445.6">5</text>
<text x="118" y="455.7">9</text>
<text x="252.6" y="453.2">9</text>
<text x="273.7" y="455.7">8</text>
<text x="383.5" y="455.7">10</text>
<text x="384.7" y="450.7">9</text>
<text x="405.8" y="453.2">8</text>
<text x="438" y="455.7">2</text>
<text x="459.1" y="455.7">18</text>
<text x="116.8" y="460.8">10</text>
<text x="139.1" y="458.3">8</text>
<text x="171.3" y="460.8">2</text>
<text x="177.2" y="461.9">A1</text>
<text x="185.1" y="461.9">B1</text>
<text x="192.4" y="460.8">18</text>
<text x="251.4" y="458.3">10</text>
<text x="305.9" y="458.3">2</text>
<text x="305.9" y="460.8">3</text>
<text x="311.8" y="459.4">A1</text>
<text x="311.8" y="461.9">A2</text>
<text x="319.7" y="461.9">B2</text>
<text x="319.7" y="459.4">B1</text>
<text x="327" y="460.8">17</text>
<text x="327" y="458.3">18</text>
<text x="438" y="458.3">3</text>
<text x="438" y="460.8">4</text>
<text x="443.8" y="456.9">A1</text>
<text x="443.8" y="459.4">A2</text>
<text x="443.8" y="461.9">A3</text>
<text x="451.8" y="461.9">B3</text>
<text x="451.8" y="459.4">B2</text>
<text x="451.8" y="456.9">B1</text>
<text x="459.1" y="460.8">16</text>
<text x="459.1" y="458.3">17</text>
<text x="171.3" y="463.4">3</text>
<text x="171.3" y="465.9">4</text>
<text x="177.2" y="464.5">A2</text>
<text x="177.2" y="467">A3</text>
<text x="185.1" y="467">B3</text>
<text x="185.1" y="464.5">B2</text>
<text x="192.4" y="465.9">16</text>
<text x="192.4" y="463.4">17</text>
<text x="305.9" y="463.4">4</text>
<text x="305.9" y="465.9">5</text>
<text x="311.8" y="464.5">A3</text>
<text x="311.8" y="467">A4</text>
<text x="319.7" y="467">B4</text>
<text x="319.7" y="464.5">B3</text>
<text x="327" y="465.9">15</text>
<text x="327" y="463.4">16</text>
<text x="383.5" y="465.9">12</text>
<text x="438" y="463.4">5</text>
<text x="438" y="465.9">6</text>
<text x="443.8" y="464.5">A4</text>
<text x="443.8" y="467">A5</text>
<text x="451.8" y="467">B5</text>
<text x="451.8" y="464.5">B4</text>
<text x="459.1" y="465.9">14</text>
<text x="459.1" y="463.4">15</text>
<text x="116.8" y="471">12</text>
<text x="139.1" y="473.5">11</text>
<text x="171.3" y="468.4">5</text>
<text x="171.3" y="471">6</text>
<text x="171.3" y="473.5">7</text>
<text x="177.2" y="469.6">A4</text>
<text x="177.2" y="472.1">A5</text>
<text x="185.1" y="472.1">B5</text>
<text x="185.1" y="469.6">B4</text>
<text x="192.4" y="473.5">13</text>
<text x="192.4" y="471">14</text>
<text x="192.4" y="468.4">15</text>
<text x="251.4" y="468.4">12</text>
<text x="251.4" y="473.5">13</text>
<text x="273.7" y="471">11</text>
<text x="305.9" y="468.4">6</text>
<text x="305.9" y="471">7</text>
<text x="305.9" y="473.5">8</text>
<text x="311.8" y="469.6">A5</text>
<text x="311.8" y="472.1">A6</text>
<text x="319.7" y="472.1">B6</text>
<text x="319.7" y="469.6">B5</text>
<text x="327" y="473.5">12</text>
<text x="327" y="471">13</text>
<text x="327" y="468.4">14</text>
<text x="383.5" y="471">13</text>
<text x="405.8" y="468.4">11</text>
<text x="438" y="468.4">7</text>
<text x="438" y="471">8</text>
<text x="438" y="473.5">9</text>
<text x="443.8" y="469.6">A6</text>
<text x="443.8" y="472.1">A7</text>
<text x="451.8" y="472.1">B7</text>
<text x="451.8" y="469.6">B6</text>
<text x="459.1" y="473.5">11</text>
<text x="459.1" y="471">12</text>
<text x="459.1" y="468.4">13</text>
<text x="116.8" y="476.1">13</text>
<text x="171.3" y="476.1">8</text>
<text x="171.3" y="478.6">9</text>
<text x="177.2" y="474.6">A6</text>
<text x="177.2" y="477.2">A7</text>
<text x="177.2" y="479.7">A8</text>
<text x="185.1" y="479.7">B8</text>
<text x="185.1" y="477.2">B7</text>
<text x="185.1" y="474.6">B6</text>
<text x="192.4" y="478.6">11</text>
<text x="192.4" y="476.1">12</text>
<text x="305.9" y="476.1">9</text>
<text x="311.8" y="474.6">A7</text>
<text x="311.8" y="477.2">A8</text>
<text x="319.7" y="477.2">B8</text>
<text x="319.7" y="474.6">B7</text>
<text x="327" y="476.1">11</text>
<text x="438" y="478.6">1</text>
<text x="443.8" y="479.7">DIR</text>
<text x="443.8" y="474.6">A8</text>
<text x="451.8" y="474.6">B8</text>
<text x="171.3" y="483.7">1</text>
<text x="177.2" y="484.8">DIR</text>
<text x="252.6" y="483.7">1</text>
<text x="304.7" y="483.7">19</text>
<text x="305.9" y="481.1">1</text>
<text x="311.8" y="482.3">DIR</text>
<text x="311.8" y="484.8">G</text>
<text x="384.7" y="481.1">1</text>
<text x="405.8" y="483.7">3</text>
<text x="436.8" y="481.1">19</text>
<text x="443.8" y="482.3">G</text>
<text x="118" y="486.2">1</text>
<text x="118" y="491.3">2</text>
<text x="139.1" y="488.8">3</text>
<text x="170.1" y="486.2">19</text>
<text x="177.2" y="487.3">G</text>
<text x="252.6" y="488.8">2</text>
<text x="273.7" y="486.2">3</text>
<text x="384.7" y="486.2">2</text>
<text x="384.7" y="496.4">4</text>
<text x="118" y="501.5">4</text>
<text x="139.1" y="504">6</text>
<text x="252.6" y="498.9">4</text>
<text x="252.6" y="504">5</text>
<text x="273.7" y="501.5">6</text>
<text x="384.7" y="501.5">5</text>
<text x="405.8" y="498.9">6</text>
<text x="118" y="506.5">5</text>
<text x="252.6" y="514.2">9</text>
<text x="384.7" y="511.6">9</text>
<text x="405.8" y="514.2">8</text>
<text x="116.8" y="521.8">10</text>
<text x="118" y="516.7">9</text>
<text x="139.1" y="519.2">8</text>
<text x="251.4" y="519.2">10</text>
<text x="273.7" y="516.7">8</text>
<text x="383.5" y="516.7">10</text>
<text x="383.5" y="526.8">12</text>
<text x="116.8" y="531.9">12</text>
<text x="251.4" y="529.4">12</text>
<text x="273.7" y="531.9">11</text>
<text x="383.5" y="531.9">13</text>
<text x="405.8" y="529.4">11</text>
<text x="116.8" y="537">13</text>
<text x="139.1" y="534.5">11</text>
<text x="251.4" y="534.5">13</text>
</g>
</svg>
